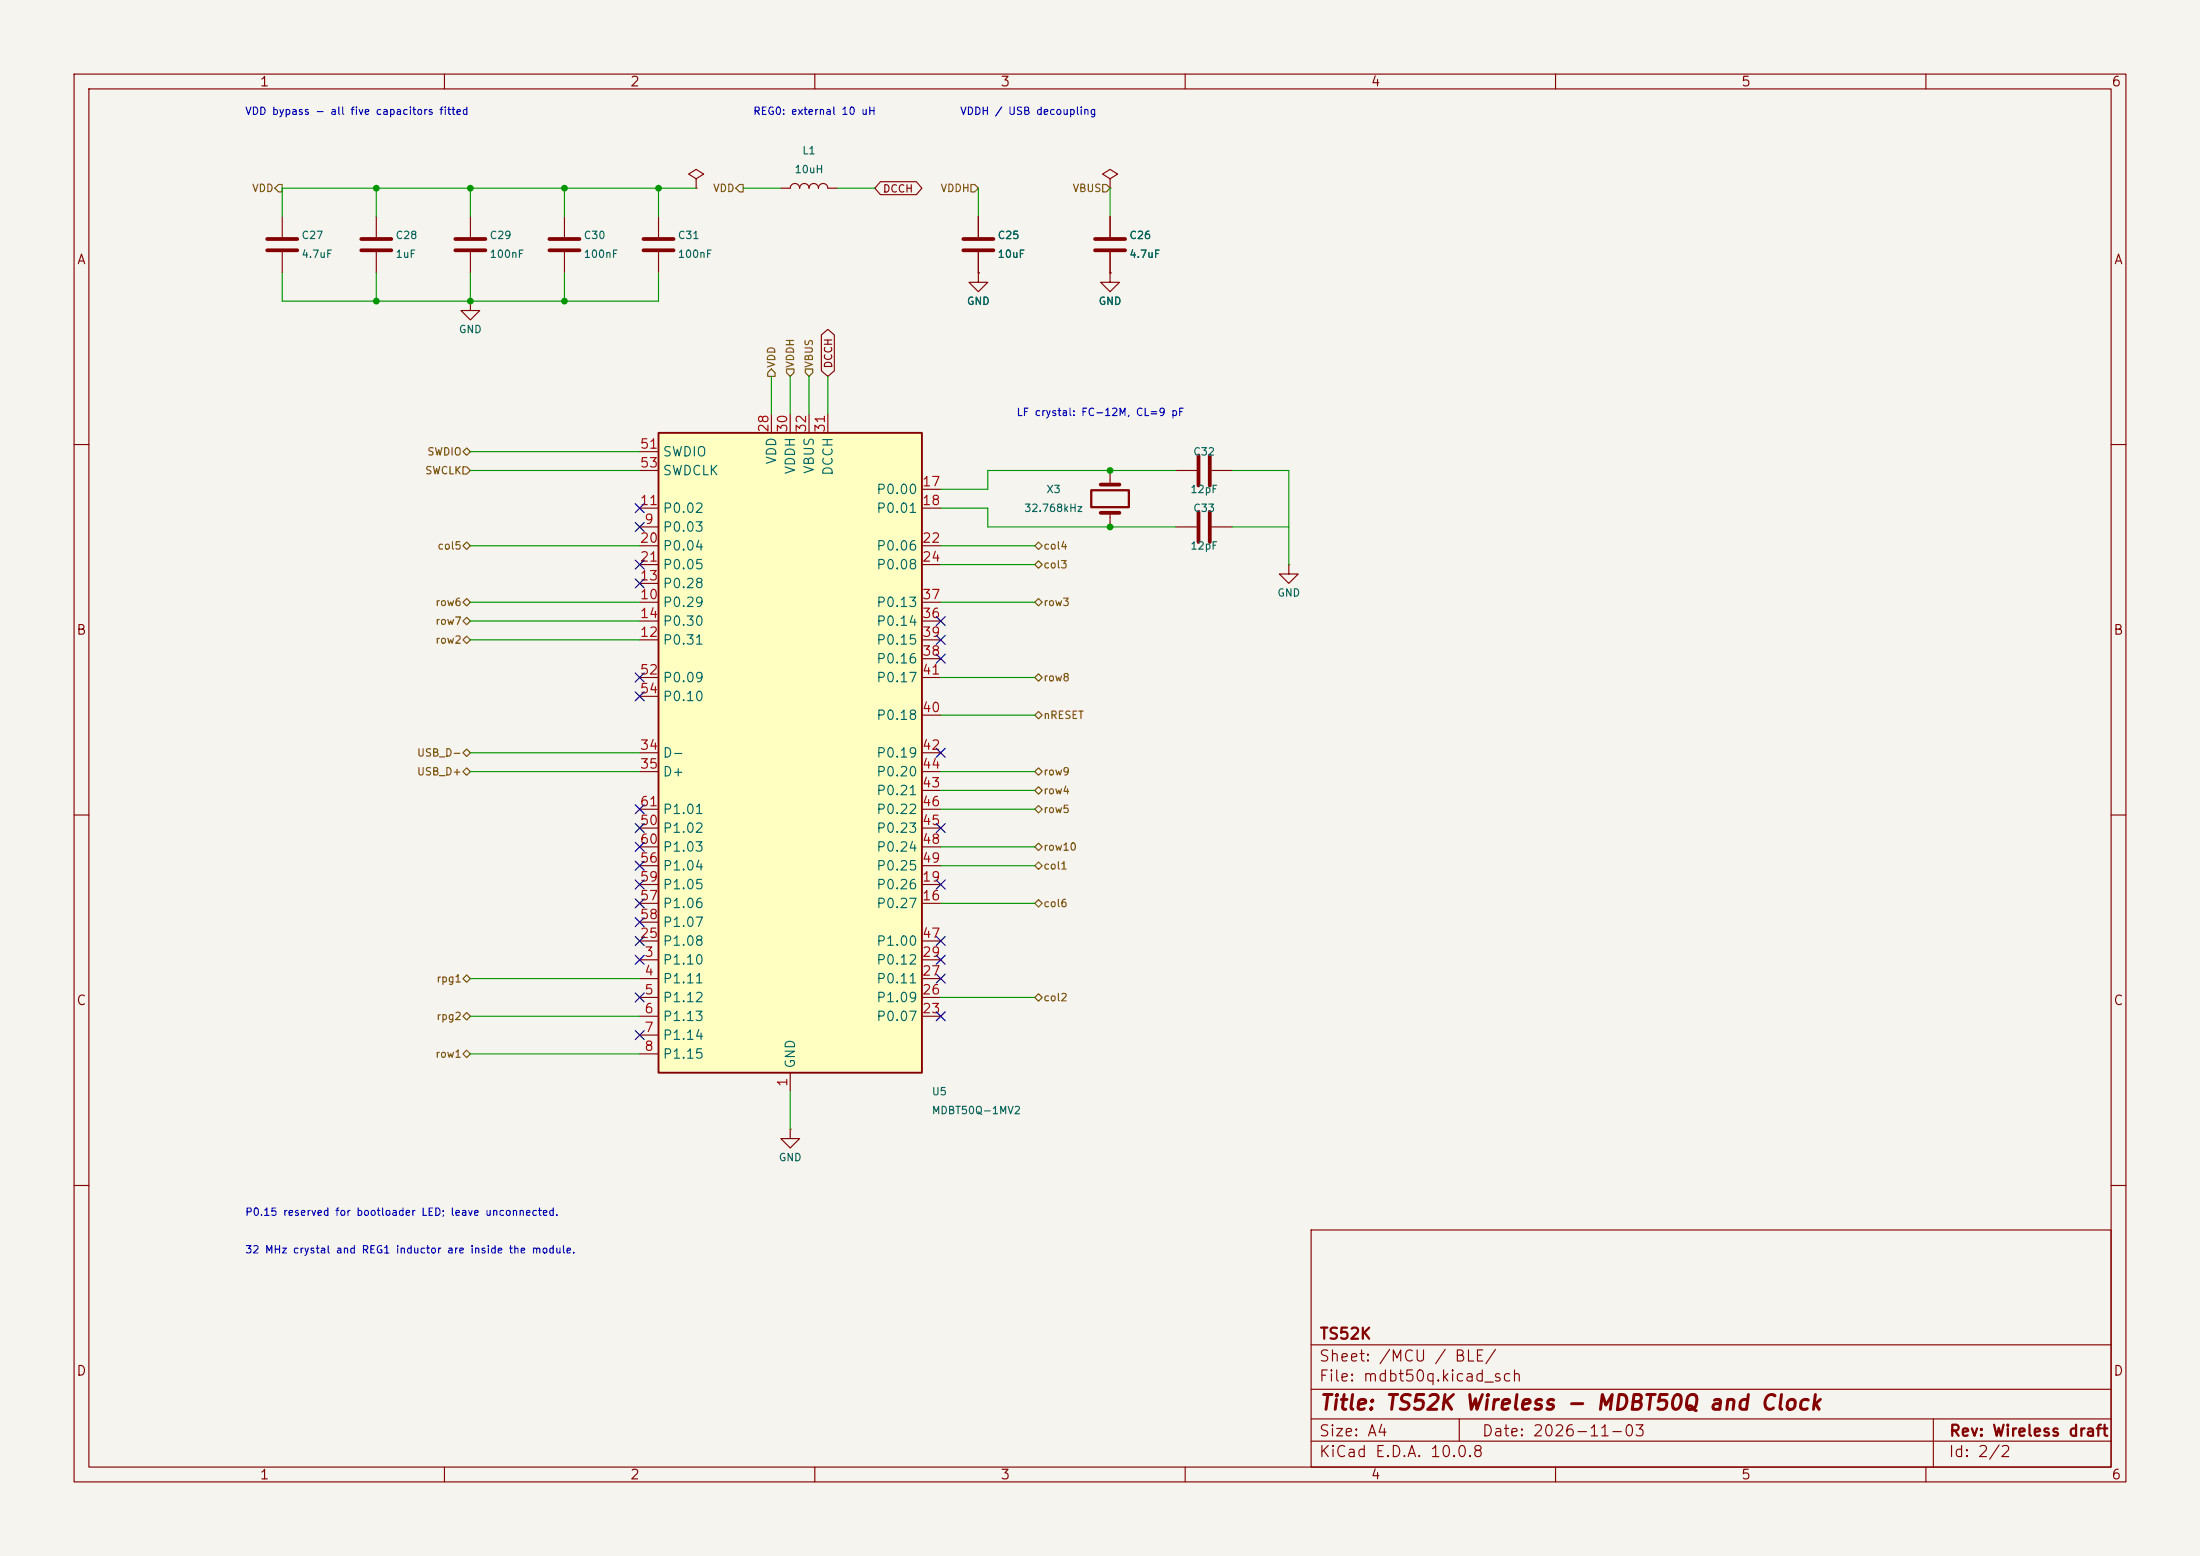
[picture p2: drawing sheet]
<svg xmlns="http://www.w3.org/2000/svg" width="297mm" height="210mm" viewBox="0 0 297 210" stroke-linecap="round" stroke-linejoin="round" font-family="sans-serif">
<path d="M0 0h297v210h-297z" fill="#f5f4ef" stroke="#f5f4ef" stroke-width=".14"/>
<g fill="none" stroke="#840000" stroke-width=".15">
<path d="M10 10h277v190h-277zM12 12h273v186h-273zM60 10v2M110 10v2M160 10v2M210 10v2M260 10v2M76.2 29.2v2.8M76.2 34v2.8M88.9 29.2v2.8M88.9 34v2.8M149.9 29.2v2.8"/>
<path d="M149.9 34v2.8M10 60h2M158.7 71.1h2.8M158.7 63.5h2.8M163.6 71.1h2.8M163.6 63.5h2.8M285 60h2M10 110h2M285 110h2M106.7 152.4v1.3h1.2l-1.2 1.2-1.3-1.2h1.3M106.7 152.4h.1M10 160h2"/>
<path d="M177 166h108v32h-108zM285 160h2M60 198v2M110 198v2M160 198v2M177 194.5h108M177 191.5h108M177 187.5h108M177 181.5h108M197 191.5v3M210 198v2M260 198v2"/>
<path d="M261 191.5v6.5"/>
</g>
<path d="M74.2 32.3h4M74.2 33.8h4M86.9 32.3h4M86.9 33.8h4M147.8 32.3h4.1M147.8 33.8h4.1M161.8 61.5v4M161.8 69.1v4.1M163.3 61.5v4M163.3 69.1v4.1" fill="none" stroke="#840000" stroke-width=".51"/>
<path d="M88.9 58.4h35.6v86.4h-35.6z" fill="#ffffc2"/>
<path d="M88.9 58.4h35.6v86.4h-35.6z" fill="none" stroke="#840000" stroke-width=".25"/>
<g fill="none" stroke="#840000" stroke-width=".15">
<path d="M38.1 29.2v2.8M38.1 34v2.8M50.8 29.2v2.8M50.8 34v2.8M63.5 29.2v2.8M63.5 34v2.8M94 24.1l1-.6-1-.6-1 .6 1 .6v1.3M94 25.4h.1M105.4 25.4h1.3a.64 .64 0 0 1 .6-.6 .64 .64 0 0 1 .6 .6 .64 .64 0 0 1 .7-.6 .64 .64 0 0 1 .6 .6 .64 .64 0 0 1 .7-.6 .64 .64 0 0 1 .6 .6 .64 .64 0 0 1 .6-.6 .64 .64 0 0 1 .7 .6h1.2M118.9 24.5h4.8l.8 .9-.8 .9h-4.8l-.8-.9zM132.1 36.8v1.3h1.2l-1.2 1.3-1.3-1.3h1.3M132.1 36.8h.1"/>
<path d="M132.1 29.2v2.8M132.1 34v2.8M149.9 36.8v1.3h1.2l-1.2 1.3-1.3-1.3h1.3M149.9 36.8h.1M149.9 24.1l1-.6-1-.6-1.1 .6 1.1 .6v1.3M149.9 25.4h.1M149.9 29.2v2.8M149.9 34v2.8M63.5 40.6v1.3h1.3l-1.3 1.3-1.3-1.3h1.3M63.5 40.6h.1M104.1 55.9v2.5M106.7 55.9v2.5"/>
<path d="M109.2 55.9v2.5M110.9 45.2l.9-.7 .8 .7v4.9l-.8 .7-.9-.7zM111.8 55.9v2.5M86.4 71.1h2.5M86.4 68.6h2.5M86.4 78.7h2.5M86.4 73.7h2.5M86.4 76.2h2.5M86.4 61h2.5M86.4 63.5h2.5M124.5 68.6h2.5M124.5 66h2.5"/>
<path d="M124.5 73.7h2.5M124.5 76.2h2.5M149.9 63.5v1.9M149.9 69.2v1.9M174 76.2v1.3h1.3l-1.3 1.2-1.3-1.2h1.3M174 76.2h.1M86.4 81.3h2.5M86.4 86.4h2.5M86.4 83.8h2.5M86.4 91.4h2.5M86.4 94h2.5M124.5 81.3h2.5"/>
<path d="M124.5 86.4h2.5M124.5 83.8h2.5M124.5 88.9h2.5M124.5 96.5h2.5M124.5 91.4h2.5M86.4 119.4h2.5M86.4 101.6h2.5M86.4 104.1h2.5M86.4 111.8h2.5M86.4 109.2h2.5M86.4 114.3h2.5M86.4 116.8h2.5"/>
<path d="M124.5 119.4h2.5M124.5 101.6h2.5M124.5 104.1h2.5M124.5 106.7h2.5M124.5 111.8h2.5M124.5 109.2h2.5M124.5 114.3h2.5M124.5 116.8h2.5M86.4 129.5h2.5M86.4 132.1h2.5M86.4 134.6h2.5M86.4 137.2h2.5"/>
<path d="M86.4 139.7h2.5M86.4 121.9h2.5M86.4 127h2.5M86.4 124.5h2.5M124.5 129.5h2.5M124.5 132.1h2.5M124.5 134.6h2.5M124.5 137.2h2.5M124.5 121.9h2.5M124.5 127h2.5M86.4 142.2h2.5M106.7 144.8v2.5"/>
</g>
<path d="M36.1 32.3h4M36.1 33.8h4M48.8 32.3h4M48.8 33.8h4M61.5 32.3h4M61.5 33.8h4M130 32.3h4.1M130 33.8h4.1M148.6 69.2h2.5M148.6 65.4h2.5" fill="none" stroke="#840000" stroke-width=".51"/>
<path d="M147.3 66.2h5.1v2.3h-5.1z" fill="none" stroke="#840000" stroke-width=".3"/>
<g fill="none" stroke="#725600" stroke-width=".15">
<path d="M37.6 24.9h.5v1h-.5l-.5-.5zM99.8 24.9h.5v1h-.5l-.5-.5zM131.1 24.9h.5l.5 .5-.5 .5h-.5zM148.9 24.9h.5l.5 .5-.5 .5h-.5zM103.6 50.3l.5-.5 .5 .5v.5h-1zM106.2 49.8h1v.5l-.5 .5-.5-.5zM108.7 49.8h1v.5l-.5 .5-.5-.5zM62.5 73.7l.5-.5 .5 .5-.5 .5zM62.5 61l.5-.5 .5 .5-.5 .5zM62.5 63h.5l.5 .5-.5 .5h-.5zM139.7 76.2l.5-.5 .5 .5-.5 .5zM139.7 73.7l.5-.5 .5 .5-.5 .5z"/>
<path d="M62.5 81.3l.5-.5 .5 .5-.5 .5zM62.5 86.4l.5-.5 .5 .5-.5 .5zM62.5 83.8l.5-.5 .5 .5-.5 .5zM139.7 81.3l.5-.5 .5 .5-.5 .5zM139.7 96.5l.5-.5 .5 .5-.5 .5zM140.2 90.9l.5 .5-.5 .5-.5-.5zM62.5 104.1l.5-.5 .5 .5-.5 .5zM63 101.1l.5 .5-.5 .5-.5-.5zM139.7 104.1l.5-.5 .5 .5-.5 .5zM139.7 106.7l.5-.5 .5 .5-.5 .5zM139.7 116.8l.5-.5 .5 .5-.5 .5zM139.7 109.2l.5-.5 .5 .5-.5 .5z"/>
<path d="M139.7 114.3l.5-.5 .5 .5-.5 .5zM62.5 137.2l.5-.5 .5 .5-.5 .5zM62.5 132.1l.5-.5 .5 .5-.5 .5zM139.7 134.6l.5-.5 .5 .5-.5 .5zM139.7 121.9l.5-.5 .5 .5-.5 .5zM62.5 142.2l.5-.5 .5 .5-.5 .5z"/>
</g>
<g fill="none" stroke="#009600" stroke-width=".15">
<path d="M38.1 36.8v3.8h50.8v-3.8M50.8 25.4v3.8M50.8 36.8v3.8M63.5 25.4v3.8M63.5 36.8v3.8M76.2 25.4v3.8M76.2 36.8v3.8M88.9 25.4v3.8M94 25.4h-55.9v3.8M100.3 25.4h5.1M113 25.4h5.1M132.1 25.4v3.8"/>
<path d="M149.9 25.4v3.8M104.1 50.8v5.1M106.7 50.8v5.1M109.2 50.8v5.1M111.8 50.8v5.1M63.5 63.5h22.9M63.5 73.7h22.9M63.5 61h22.9M127 76.2h12.7M127 73.7h12.7M127 68.6h6.3v2.5h25.4M158.7 63.5h-25.4v2.5h-6.3"/>
<path d="M166.4 63.5h7.6v12.7M166.4 71.1h7.6M63.5 81.3h22.9M63.5 86.4h22.9M63.5 83.8h22.9M127 81.3h12.7M127 91.4h12.7M127 96.5h12.7M63.5 104.1h22.9M63.5 101.6h22.9M127 114.3h12.7M127 104.1h12.7"/>
<path d="M127 109.2h12.7M127 116.8h12.7M127 106.7h12.7M63.5 137.2h22.9M63.5 132.1h22.9M127 134.6h12.7M127 121.9h12.7M63.5 142.2h22.9M106.7 147.3v5.1"/>
</g>
<g fill="none" stroke="#000084" stroke-width=".15">
<path d="M85.8 75.6l1.2 1.2M85.8 70.5l1.2 1.2M85.8 68l1.2 1.2M85.8 78.1l1.2 1.2M87 75.6l-1.2 1.2M87 70.5l-1.2 1.2M87 68l-1.2 1.2M87 78.1l-1.2 1.2M85.8 93.4l1.2 1.2M85.8 90.8l1.2 1.2M87 93.4l-1.2 1.2M87 90.8l-1.2 1.2"/>
<path d="M126.4 83.2l1.2 1.2M126.4 88.3l1.2 1.2M126.4 85.8l1.2 1.2M127.6 83.2l-1.2 1.2M127.6 88.3l-1.2 1.2M127.6 85.8l-1.2 1.2M85.8 108.6l1.2 1.2M85.8 113.7l1.2 1.2M85.8 111.2l1.2 1.2M85.8 118.8l1.2 1.2M85.8 116.2l1.2 1.2M87 108.6l-1.2 1.2"/>
<path d="M87 113.7l-1.2 1.2M87 111.2l-1.2 1.2M87 118.8l-1.2 1.2M87 116.2l-1.2 1.2M126.4 111.2l1.2 1.2M126.4 118.8l1.2 1.2M126.4 101l1.2 1.2M127.6 111.2l-1.2 1.2M127.6 118.8l-1.2 1.2M127.6 101l-1.2 1.2M85.8 139.1l1.2 1.2M85.8 134l1.2 1.2"/>
<path d="M85.8 128.9l1.2 1.2M85.8 121.3l1.2 1.2M85.8 126.4l1.2 1.2M85.8 123.9l1.2 1.2M87 123.9l-1.2 1.2M87 126.4l-1.2 1.2M87 139.1l-1.2 1.2M87 134l-1.2 1.2M87 128.9l-1.2 1.2M87 121.3l-1.2 1.2M126.4 126.4l1.2 1.2M126.4 136.6l1.2 1.2"/>
<path d="M126.4 131.5l1.2 1.2M126.4 128.9l1.2 1.2M127.6 126.4l-1.2 1.2M127.6 136.6l-1.2 1.2M127.6 131.5l-1.2 1.2M127.6 128.9l-1.2 1.2"/>
</g>
<g fill="#009600">
<circle cx="50.8" cy="25.4" r=".46"/>
<circle cx="88.9" cy="25.4" r=".46"/>
<circle cx="63.5" cy="25.4" r=".46"/>
<circle cx="76.2" cy="25.4" r=".46"/>
<circle cx="63.5" cy="40.6" r=".46"/>
<circle cx="76.2" cy="40.6" r=".46"/>
<circle cx="50.8" cy="40.6" r=".46"/>
<circle cx="149.9" cy="63.5" r=".46"/>
<circle cx="149.9" cy="71.1" r=".46"/>
</g>
<text font-size="2" fill="#840000" x="178" y="190.8">Title: TS52K Wireless - MDBT50Q and Clock</text>
<g font-size="1.5" fill="#840000">
<text x="178" y="184.1">Sheet: /MCU / BLE/</text>
<text x="178" y="181.1">TS52K</text>
<text x="178" y="186.8">File: mdbt50q.kicad_sch</text>
<text x="178" y="197">KiCad E.D.A. 10.0.8</text>
<text x="178" y="194.2">Size: A4</text>
<text x="200" y="194.2">Date: 2026-11-03</text>
<text x="263" y="197">Id: 2/2</text>
<text x="263" y="194.2">Rev: Wireless draft</text>
</g>
<g font-size="1.3" fill="#840000">
<text x="35" y="12">1</text>
<text x="85" y="12">2</text>
<text x="135" y="12">3</text>
<text x="185" y="12">4</text>
<text x="235" y="12">5</text>
<text x="285" y="12">6</text>
<text x="10.3" y="36">A</text>
<text x="285.3" y="36">A</text>
<text x="10.2" y="86">B</text>
<text x="285.2" y="86">B</text>
<text x="10.2" y="136">C</text>
<text x="285.2" y="136">C</text>
<text x="10.2" y="186">D</text>
<text x="285.2" y="186">D</text>
<text x="35" y="200">1</text>
<text x="85" y="200">2</text>
<text x="135" y="200">3</text>
<text x="185" y="200">4</text>
<text x="235" y="200">5</text>
<text x="285" y="200">6</text>
</g>
<g font-size="1.3" fill="#a90000">
<text x="104.1" y="58.5" transform="rotate(-90 104.1 58.5)">28</text>
<text x="106.6" y="58.5" transform="rotate(-90 106.6 58.5)">30</text>
<text x="109.1" y="58.5" transform="rotate(-90 109.1 58.5)">32</text>
<text x="111.7" y="58.5" transform="rotate(-90 111.7 58.5)">31</text>
<text x="86.3" y="60.9">51</text>
<text x="86.3" y="63.4">53</text>
<text x="124.4" y="66">17</text>
<text x="86.3" y="68.5">11</text>
<text x="86.9" y="71">9</text>
<text x="124.4" y="68.5">18</text>
<text x="86.3" y="73.6">20</text>
<text x="86.3" y="76.1">21</text>
<text x="124.4" y="73.6">22</text>
<text x="124.4" y="76.1">24</text>
<text x="86.3" y="81.2">10</text>
<text x="86.3" y="78.7">13</text>
<text x="86.3" y="83.7">14</text>
<text x="124.4" y="83.7">36</text>
<text x="124.4" y="81.2">37</text>
<text x="86.3" y="86.3">12</text>
<text x="124.4" y="88.8">38</text>
<text x="124.4" y="86.3">39</text>
<text x="86.3" y="91.4">52</text>
<text x="86.3" y="93.9">54</text>
<text x="124.4" y="91.4">41</text>
<text x="86.3" y="101.5">34</text>
<text x="124.4" y="96.4">40</text>
<text x="124.4" y="101.5">42</text>
<text x="86.3" y="104.1">35</text>
<text x="124.4" y="106.6">43</text>
<text x="124.4" y="104.1">44</text>
<text x="86.3" y="111.7">50</text>
<text x="86.3" y="109.1">61</text>
<text x="124.4" y="111.7">45</text>
<text x="124.4" y="109.1">46</text>
<text x="86.3" y="116.8">56</text>
<text x="86.3" y="119.3">59</text>
<text x="86.3" y="114.2">60</text>
<text x="124.4" y="119.3">19</text>
<text x="124.4" y="114.2">48</text>
<text x="124.4" y="116.8">49</text>
<text x="86.3" y="121.8">57</text>
<text x="86.3" y="124.4">58</text>
<text x="124.4" y="121.8">16</text>
<text x="86.3" y="126.9">25</text>
<text x="86.9" y="129.5">3</text>
<text x="86.9" y="132">4</text>
<text x="124.4" y="132">27</text>
<text x="124.4" y="129.5">29</text>
<text x="124.4" y="126.9">47</text>
<text x="86.9" y="134.5">5</text>
<text x="86.9" y="137.1">6</text>
<text x="124.4" y="137.1">23</text>
<text x="124.4" y="134.5">26</text>
<text x="86.9" y="139.6">7</text>
<text x="86.9" y="142.2">8</text>
<text x="106.6" y="146.8" transform="rotate(-90 106.6 146.8)">1</text>
</g>
<g font-size="1.3" fill="#006464">
<text x="89.4" y="61.9">SWDIO</text>
<text x="89.4" y="64.5">SWDCLK</text>
<text x="105.1" y="62.8" transform="rotate(-90 105.1 62.8)">VDD</text>
<text x="107.6" y="64.1" transform="rotate(-90 107.6 64.1)">VDDH</text>
<text x="110.2" y="64.1" transform="rotate(-90 110.2 64.1)">VBUS</text>
<text x="112.7" y="64.3" transform="rotate(-90 112.7 64.3)">DCCH</text>
<text x="89.4" y="69.5">P0.02</text>
<text x="118.2" y="67">P0.00</text>
<text x="118.2" y="69.5">P0.01</text>
<text x="89.4" y="72.1">P0.03</text>
<text x="89.4" y="74.6">P0.04</text>
<text x="89.4" y="77.2">P0.05</text>
<text x="118.2" y="74.6">P0.06</text>
<text x="118.2" y="77.2">P0.08</text>
<text x="89.4" y="82.2">P0.29</text>
<text x="89.4" y="79.7">P0.28</text>
<text x="118.2" y="82.2">P0.13</text>
<text x="89.4" y="87.3">P0.31</text>
<text x="89.4" y="84.8">P0.30</text>
<text x="118.2" y="84.8">P0.14</text>
<text x="118.2" y="89.9">P0.16</text>
<text x="118.2" y="87.3">P0.15</text>
<text x="89.4" y="92.4">P0.09</text>
<text x="89.4" y="94.9">P0.10</text>
<text x="118.2" y="92.4">P0.17</text>
<text x="118.2" y="97.5">P0.18</text>
<text x="89.4" y="102.6">D-</text>
<text x="89.4" y="105.1">D+</text>
<text x="118.2" y="102.6">P0.19</text>
<text x="118.2" y="107.6">P0.21</text>
<text x="118.2" y="105.1">P0.20</text>
<text x="89.4" y="112.7">P1.02</text>
<text x="89.4" y="110.2">P1.01</text>
<text x="118.2" y="112.7">P0.23</text>
<text x="118.2" y="110.2">P0.22</text>
<text x="89.4" y="117.8">P1.04</text>
<text x="89.4" y="115.3">P1.03</text>
<text x="118.2" y="115.3">P0.24</text>
<text x="118.2" y="117.8">P0.25</text>
<text x="89.4" y="122.9">P1.06</text>
<text x="89.4" y="125.4">P1.07</text>
<text x="89.4" y="120.3">P1.05</text>
<text x="118.2" y="122.9">P0.27</text>
<text x="118.2" y="120.3">P0.26</text>
<text x="89.4" y="130.5">P1.10</text>
<text x="89.4" y="128">P1.08</text>
<text x="118.2" y="130.5">P0.12</text>
<text x="118.2" y="128">P1.00</text>
<text x="89.4" y="133">P1.11</text>
<text x="89.4" y="135.6">P1.12</text>
<text x="118.2" y="135.6">P1.09</text>
<text x="118.2" y="133">P0.11</text>
<text x="89.4" y="138.1">P1.13</text>
<text x="89.4" y="140.7">P1.14</text>
<text x="89.4" y="143.2">P1.15</text>
<text x="118.2" y="138.1">P0.07</text>
<text x="107.6" y="144.3" transform="rotate(-90 107.6 144.3)">GND</text>
</g>
<g font-size="1" fill="#0000c2">
<text x="33" y="15.7">VDD bypass - all five capacitors fitted</text>
<text x="101.6" y="15.7">REG0: external 10 uH</text>
<text x="129.5" y="15.7">VDDH / USB decoupling</text>
<text x="137.2" y="56.4">LF crystal: FC-12M, CL=9 pF</text>
<text x="33" y="164.3">P0.15 reserved for bootloader LED; leave unconnected.</text>
<text x="33" y="169.4">32 MHz crystal and REG1 inductor are inside the module.</text>
</g>
<g font-size="1" fill="#006464">
<text x="107.2" y="23.6">10uH</text>
<text x="108.2" y="21.1">L1</text>
<text x="40.6" y="32.5">C27</text>
<text x="40.6" y="35">4.7uF</text>
<text x="53.3" y="32.5">C28</text>
<text x="53.3" y="35">1uF</text>
<text x="66" y="32.5">C29</text>
<text x="66" y="35">100nF</text>
<text x="78.7" y="32.5">C30</text>
<text x="78.7" y="35">100nF</text>
<text x="91.4" y="32.5">C31</text>
<text x="91.4" y="35">100nF</text>
<text x="134.6" y="32.5">C25</text>
<text x="134.6" y="35">10uF</text>
<text x="152.4" y="32.5">C26</text>
<text x="152.4" y="35">4.7uF</text>
<text x="130.5" y="41.4">GND</text>
<text x="148.2" y="41.4">GND</text>
<text x="61.9" y="45.2">GND</text>
<text x="161" y="61.7">C32</text>
<text x="138.2" y="69.3">32.768kHz</text>
<text x="141.2" y="66.8">X3</text>
<text x="160.6" y="66.8">12pF</text>
<text x="161" y="69.3">C33</text>
<text x="160.6" y="74.4">12pF</text>
<text x="172.4" y="80.8">GND</text>
<text x="125.7" y="148.1">U5</text>
<text x="125.7" y="150.6">MDBT50Q-1MV2</text>
<text x="105.1" y="157">GND</text>
</g>
<g font-size="1" fill="#725600">
<text x="34" y="26.2">VDD</text>
<text x="96.2" y="26.2">VDD</text>
<text x="126.9" y="26.2">VDDH</text>
<text x="144.7" y="26.2">VBUS</text>
<text x="104.9" y="49.7" transform="rotate(-90 104.9 49.7)">VDD</text>
<text x="107.4" y="49.7" transform="rotate(-90 107.4 49.7)">VDDH</text>
<text x="110" y="49.7" transform="rotate(-90 110 49.7)">VBUS</text>
<text x="57.3" y="64.3">SWCLK</text>
<text x="57.6" y="61.7">SWDIO</text>
<text x="59" y="74.4">col5</text>
<text x="140.8" y="77">col3</text>
<text x="140.8" y="74.4">col4</text>
<text x="58.7" y="82">row6</text>
<text x="140.8" y="82">row3</text>
<text x="58.7" y="87.1">row2</text>
<text x="58.7" y="84.6">row7</text>
<text x="140.8" y="92.2">row8</text>
<text x="140.8" y="97.3">nRESET</text>
<text x="56.2" y="104.9">USB_D+</text>
<text x="56.2" y="102.4">USB_D-</text>
<text x="140.8" y="104.9">row9</text>
<text x="140.8" y="107.4">row4</text>
<text x="140.8" y="110">row5</text>
<text x="140.8" y="117.6">col1</text>
<text x="140.8" y="115.1">row10</text>
<text x="140.8" y="122.7">col6</text>
<text x="58.8" y="137.9">rpg2</text>
<text x="58.8" y="132.8">rpg1</text>
<text x="140.8" y="135.4">col2</text>
<text x="58.7" y="143">row1</text>
</g>
<g font-size="1" fill="#840000">
<text x="119.1" y="26.2">DCCH</text>
<text x="112.6" y="49.8" transform="rotate(-90 112.6 49.8)">DCCH</text>
</g>
</svg>
